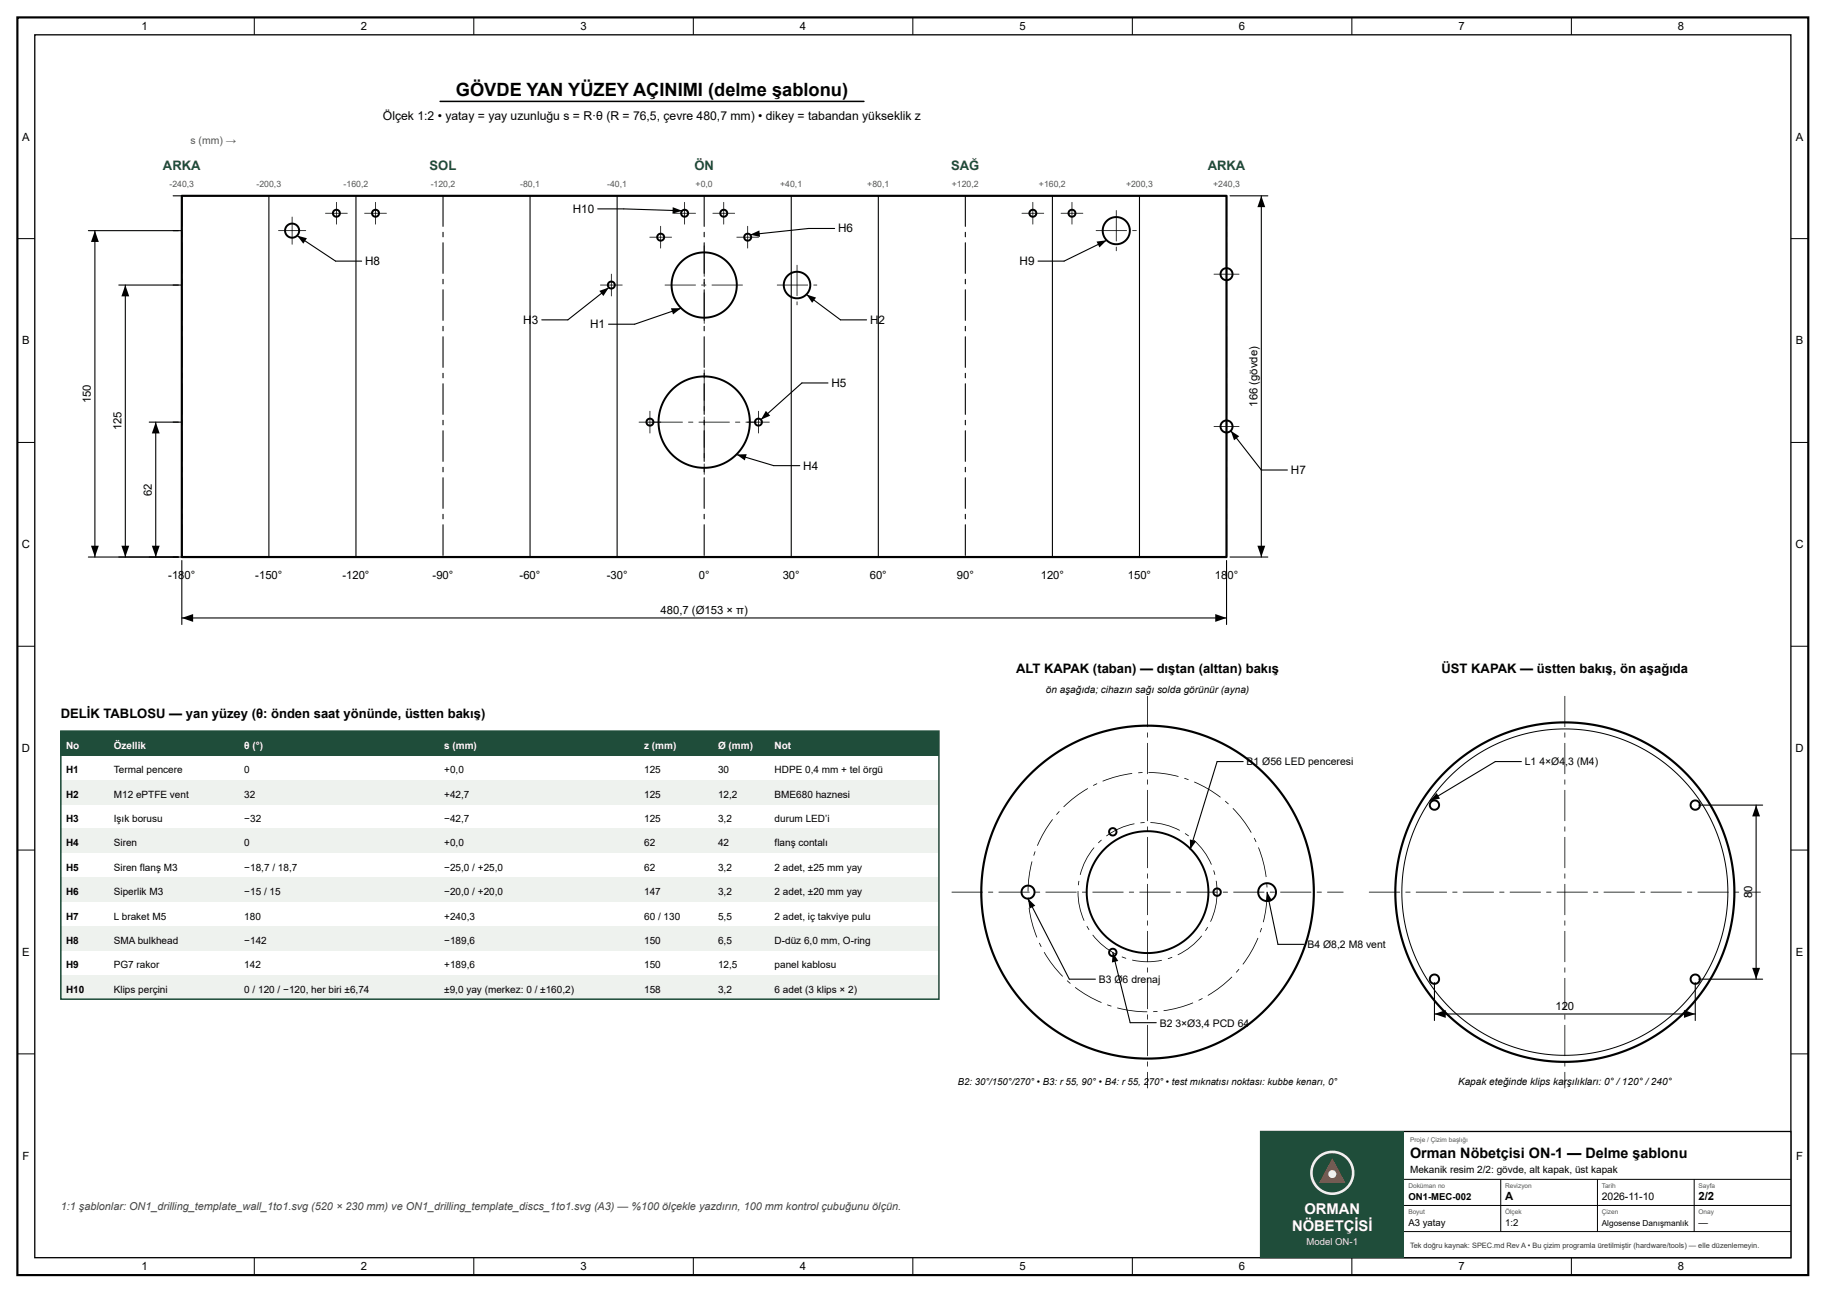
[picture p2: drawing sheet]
<svg xmlns="http://www.w3.org/2000/svg" width="420mm" height="297mm" viewBox="0 0 420 297" stroke-linecap="round" stroke-linejoin="round" font-family="sans-serif">
<path d="M4 4h411.9v289.1h-411.9z" fill="none" stroke="#000" stroke-width=".5"/>
<path d="M8 8h403.9v281.1h-403.9z" fill="none" stroke="#000" stroke-width=".3"/>
<g fill="none" stroke="#000" stroke-width=".23">
<path d="M58.5 4v4M109 4v4M159.5 4v4M209.9 4v4M260.4 4v4M310.9 4v4M361.4 4v4M4 54.9h4M411.9 54.9h4M4 101.7h4M411.9 101.7h4M4 148.6h4"/>
<path d="M411.9 148.6h4M4 195.4h4M411.9 195.4h4M4 242.3h4M411.9 242.3h4M58.5 289.1v4M109 289.1v4M159.5 289.1v4M209.9 289.1v4M260.4 289.1v4M310.9 289.1v4M361.4 289.1v4"/>
</g>
<path d="M289.9 260.1h122v29h-122z" fill="#fff"/>
<path d="M289.9 260.1h122v29h-122z" fill="none" stroke="#000" stroke-width=".3"/>
<path d="M289.9 260.1h33v29h-33z" fill="#1f4d3a"/>
<circle cx="306.4" cy="269.6" r="4.8" fill="none" stroke="#f4f1ea" stroke-width=".6" stroke-linecap="butt"/>
<path d="M306.4 266.3l3 5.6h-6z" fill="#e4572e"/>
<circle cx="306.4" cy="269.9" r=".9" fill="#f4f1ea"/>
<path d="M322.9 271.1h89M322.9 277.1h89M345.2 271.1v12M367.4 271.1v12M389.7 271.1v12M322.9 283.1h89" fill="none" stroke="#000" stroke-width=".23"/>
<path d="M41.8 45h240.3v83.1h-240.3z" fill="none" stroke="#000" stroke-width=".5"/>
<g fill="#000">
<path d="M21.8 53l.9 2.6h-1.8zM64 53h6.4l-6.3 .1zM67.1 49.8l.2 .1-.1 6.3zM68.3 54.2l2.3 .6-.8 1.2zM74.8 49h5.2l-5.1 .1zM77.3 46.5h.2l-.1 5.1zM83.8 49h5.2l-5.1 .1zM86.3 46.5h.2l-.1 5.1zM149.4 54.5h5.1l-5 .1zM151.9 52h.1v5.1zM154.9 49h5.1l-5 .1zM154.7 47.6l2.2 .9-2.2 .6z"/>
<path d="M157.4 46.5h.2l-.1 5.1zM163.9 49h5.1l-5 .1zM166.4 46.5h.1v5.1zM169.4 54.5h5.2l-5.1 .1zM171.9 52h.2l-.1 5.1zM172.5 54l2.1-1 .2 1.5zM235 49h5.1l-5 .1zM237.5 46.5h.1l-.1 5.1zM244 49h5.1l-5.1 .1zM246.5 46.5h.1l-.1 5.1zM252.2 55.5l2.3-.3-1.6 1.7zM290.1 45l.9 2.6h-1.8z"/>
<path d="M28.8 65.5l.9 2.6h-1.8zM138 65.5h5.2l-5.1 .1zM137.8 66.9l2.2-.8-1.2 1.9zM140.5 63h.2l-.1 5.1zM154.3 70.9h2.3l-1.8 1.4zM185.5 67.7l2.2 .7-.9 1.2zM279.2 63h5.9l-5.9 .1zM282 60.1h.2l-.1 5.9zM35.8 97l.9 2.6h-1.8zM146.9 97h5.2l-5.1 .1zM149.4 94.5h.2l-.1 5.1zM171.9 97h5.1l-5.1 .1z"/>
<path d="M174.4 94.5h.1l-.1 5.1zM176.1 94.5l1 1.1-2.1 .9zM279.2 98h5.9l-5.9 .1zM282 95.1l.2 .1-.1 5.8zM283.1 99l1.9 1.3-1.2 .9zM169.4 104.5l2.3-.1-.4 1.4zM20.9 125.5h1.8l-.9 2.6zM27.9 125.5h1.8l-.9 2.6zM34.9 125.5h1.8l-.9 2.6zM289.2 125.5h1.8l-.9 2.6zM41.8 142.1l2.6-.9v1.8zM279.5 141.2l2.6 .9-2.6 .9z"/>
<path d="M41.7 44.9l.2 .1v7l-.1 .1-.1-.1zM41.7 53.3l.2 .1-.1 1.1-.1-.1zM41.7 55.7l.2 .1v7l-.1 .2-.1-.2zM41.7 64.1l.2 .1-.1 1.2-.1-.2zM41.7 66.5l.2 .1v7l-.1 .2-.1-.2zM41.7 74.9l.2 .1-.1 1.2-.1-.2zM41.7 77.3l.2 .1v7l-.1 .2-.1-.2zM41.7 85.7l.2 .1-.1 1.2-.1-.2zM41.7 88.1l.2 .1v7l-.1 .2-.1-.2zM41.7 96.6h.2l-.1 1.2-.1-.2zM41.7 99h.2v7l-.1 .2-.1-.2zM41.7 107.4h.2l-.1 1.2-.1-.2zM41.7 109.8h.2v7.1l-.1 .1-.1-.1zM41.7 118.2l.2 .1-.1 1.1-.1-.1zM41.7 120.6l.2 .1v7l-.1 .1-.1-.1z"/>
<path d="M101.8 44.9l.2 .1v7l-.1 .1-.1-.1zM101.8 53.3l.2 .1-.1 1.1-.1-.1zM101.8 55.7l.2 .1v7l-.1 .2-.1-.2zM101.8 64.1l.2 .1-.1 1.2-.1-.2zM101.8 66.5l.2 .1v7l-.1 .2-.1-.2zM101.8 74.9l.2 .1-.1 1.2-.1-.2zM101.8 77.3l.2 .1v7l-.1 .2-.1-.2zM101.8 85.7l.2 .1-.1 1.2-.1-.2zM101.8 88.1l.2 .1v7l-.1 .2-.1-.2zM101.8 96.6h.2l-.1 1.2-.1-.2zM101.8 99h.2v7l-.1 .2-.1-.2zM101.8 107.4h.2l-.1 1.2-.1-.2zM101.8 109.8h.2v7.1l-.1 .1-.1-.1zM101.8 118.2l.2 .1-.1 1.1-.1-.1zM101.8 120.6l.2 .1v7l-.1 .1-.1-.1z"/>
<path d="M161.9 56.5h.1v7.1zM161.9 64.9h.1v1.1zM161.9 67.3h.1v7.1z"/>
<path d="M161.9 44.9l.2 .1v7l-.1 .1-.2-.1zM161.9 53.3l.2 .1-.1 1.1-.2-.1zM161.9 55.7l.2 .1v7l-.1 .2-.2-.2zM161.9 64.1l.2 .1-.1 1.2-.2-.2zM161.9 66.5l.2 .1v7l-.1 .2-.2-.2zM161.9 74.9l.2 .1-.1 1.2-.2-.2zM161.9 77.3l.2 .1v7l-.1 .2-.2-.2zM161.9 85.7l.2 .1-.1 1.2-.2-.2zM161.9 88.1l.2 .1v7l-.1 .2-.2-.2zM161.9 96.6h.2l-.1 1.2-.2-.2zM161.9 99h.2v7l-.1 .2-.2-.2zM161.9 107.4h.2l-.1 1.2-.2-.2zM161.9 109.8h.2v7.1l-.1 .1-.2-.1zM161.9 118.2l.2 .1-.1 1.1-.2-.1zM161.9 120.6l.2 .1v7l-.1 .1-.2-.1z"/>
<path d="M221.9 44.9l.2 .1v7l-.1 .1-.1-.1zM221.9 53.3l.2 .1-.1 1.1-.1-.1zM221.9 55.7l.2 .1v7l-.1 .2-.1-.2zM221.9 64.1l.2 .1-.1 1.2-.1-.2zM221.9 66.5l.2 .1v7l-.1 .2-.1-.2zM221.9 74.9l.2 .1-.1 1.2-.1-.2zM221.9 77.3l.2 .1v7l-.1 .2-.1-.2zM221.9 85.7l.2 .1-.1 1.2-.1-.2zM221.9 88.1l.2 .1v7l-.1 .2-.1-.2zM221.9 96.6h.2l-.1 1.2-.1-.2zM221.9 99h.2v7l-.1 .2-.1-.2zM221.9 107.4h.2l-.1 1.2-.1-.2zM221.9 109.8h.2v7.1l-.1 .1-.1-.1zM221.9 118.2l.2 .1-.1 1.1-.1-.1zM221.9 120.6l.2 .1v7l-.1 .1-.1-.1z"/>
<path d="M252 53h7.2l-7.1 .1zM260.4 53h1l-.9 .1z"/>
<path d="M256.7 48.3l.1 .1-.1 7.1zM256.7 56.7l.1 .1-.1 .9z"/>
<path d="M282 44.9l.2 .1v7l-.1 .1-.1-.1zM282 53.3l.2 .1-.1 1.1-.1-.1zM282 55.7l.2 .1v7l-.1 .2-.1-.2zM282 64.1l.2 .1-.1 1.2-.1-.2zM282 66.5l.2 .1v7l-.1 .2-.1-.2zM282 74.9l.2 .1-.1 1.2-.1-.2zM282 77.3l.2 .1v7l-.1 .2-.1-.2zM282 85.7l.2 .1-.1 1.2-.1-.2zM282 88.1l.2 .1v7l-.1 .2-.1-.2zM282 96.6h.2l-.1 1.2-.1-.2zM282 99h.2v7l-.1 .2-.1-.2zM282 107.4h.2l-.1 1.2-.1-.2zM282 109.8h.2v7.1l-.1 .1-.1-.1zM282 118.2l.2 .1-.1 1.1-.1-.1zM282 120.6l.2 .1v7l-.1 .1-.1-.1z"/>
<path d="M152.9 65.5h7.1l-7 .1zM161.3 65.5h1.1l-1 .1zM163.7 65.5h7.1l-7 .1z"/>
<path d="M178.7 65.5h7.2l-7.1 .1zM187.1 65.5h.9l-.8 .1z"/>
<path d="M183.2 60.9l.2 .1-.1 7.1zM183.2 69.3l.2 .1-.1 .8z"/>
<path d="M149.9 97h7.2l-7.1 .1zM158.3 97h1.1l-1 .1zM160.7 97h7.1l-7 .1zM169.1 97h1.1l-1 .1zM171.5 97h2.5l-2.4 .1z"/>
<path d="M161.9 85h.1v7.1zM161.9 93.4h.1v1.1zM161.9 95.8h.1v7.1zM161.9 104.2h.1v1.1zM161.9 106.6h.1v2.5z"/>
</g>
<g fill="none" stroke="#000" stroke-width=".25">
<path d="M20.3 53h21.5M21.8 53v75.1M39.8 45h2M61.8 45v83.1M68.3 54.2l8.9 5.8h6M81.9 45v83.1M121.9 45v83.1M137.5 48h6l13.4 .5M141.9 45v83.1M182 45v83.1M192 52.5h-6l-13.5 1.5M202 45v83.1"/>
<path d="M242 45v83.1M254.5 55.2l-9.8 4.8h-6M262.1 45v83.1M282.9 45h8.7M290.1 45v83.1M27.3 65.5h14.5M28.8 65.5v62.6M140 66.1l-9.4 7.4h-6M156.6 70.9l-10.6 3.6h-6M185.5 67.7l7.8 5.8h6M34.3 97h7.5M35.8 97v31.1"/>
<path d="M190.4 88h-6l-9.4 8.5M283.1 99l7 9h6M169.4 104.5l8.6 2.5h6M20.3 128.1h21.5M41.8 128.9v14.7M282.1 128.9v14.7M282.9 128.1h8.7M41.8 142.1h240.3"/>
</g>
<g fill="none" stroke="#000" stroke-width=".45">
<circle cx="67.2" cy="53" r="1.62"/>
<circle cx="77.4" cy="49" r=".8"/>
<circle cx="86.4" cy="49" r=".8"/>
<circle cx="152" cy="54.5" r=".8"/>
<circle cx="157.5" cy="49" r=".8"/>
<circle cx="166.5" cy="49" r=".8"/>
<circle cx="172" cy="54.5" r=".8"/>
<circle cx="237.5" cy="49" r=".8"/>
<circle cx="246.5" cy="49" r=".8"/>
<circle cx="256.7" cy="53" r="3.1"/>
<circle cx="140.6" cy="65.5" r=".8"/>
<circle cx="162" cy="65.5" r="7.5"/>
<circle cx="183.3" cy="65.5" r="3.1"/>
<circle cx="282.1" cy="63" r="1.38"/>
<circle cx="149.5" cy="97" r=".8"/>
<circle cx="162" cy="97" r="10.5"/>
<circle cx="174.4" cy="97" r=".8"/>
<circle cx="282.1" cy="98" r="1.38"/>
</g>
<path d="M101.2 23.3h97.5" fill="none" stroke="#000" stroke-width=".35"/>
<path d="M14 168.1h201.9v5.6h-201.9z" fill="#1f4d3a"/>
<g fill="#eef2ee">
<path d="M14 179.3h201.9v5.6h-201.9z"/>
<path d="M14 190.5h201.9v5.6h-201.9z"/>
<path d="M14 201.7h201.9v5.6h-201.9z"/>
<path d="M14 212.9h201.9v5.6h-201.9z"/>
<path d="M14 224.1h201.9v5.6h-201.9z"/>
</g>
<path d="M14 168.1h201.9v61.6h-201.9z" fill="none" stroke="#1f4d3a" stroke-width=".35"/>
<g fill="none" stroke="#000" stroke-width=".5">
<circle cx="263.9" cy="205.1" r="38.3"/>
<circle cx="359.9" cy="205.1" r="39"/>
</g>
<g fill="#000">
<path d="M273.7 193l1.4 .4-1.4 1.9zM330.4 182.3l.8 1.3-2.3 .5zM403.9 185.1l.9 2.6h-1.8zM236.4 206.6l1.7 1.6-1.3 .7zM255.9 219l1.3 1.9-1.5 .4zM291.4 205.1l1.2 2-1.5 .3zM329.9 233.1l2.6-.9v1.8zM387.3 232.2l2.6 .9-2.6 .9zM403 222.5h1.8l-.9 2.6z"/>
<path d="M263.9 160l.1 .1-.1 7.1zM263.9 168.4l.1 .1-.1 1.1zM263.9 170.8l.1 .1-.1 7.1zM263.9 179.2l.1 .1-.1 1.1zM263.9 181.6l.1 .1-.1 7.1zM263.9 190l.1 .1-.1 1.1zM263.9 192.4l.1 .1-.1 7.1zM263.9 200.8l.1 .1-.1 1.1zM263.9 203.2l.1 .1-.1 7.1zM263.9 211.6l.1 .1-.1 1.1zM263.9 214l.1 .1-.1 7.1zM263.9 222.4l.1 .1-.1 1.1zM263.9 224.8l.1 .1-.1 7.1zM263.9 233.2l.1 .1-.1 1.1zM263.9 235.6l.1 .1-.1 7.1zM263.9 244l.1 .1-.1 1.1zM263.9 246.4l.1 .1-.1 3.7z"/>
<path d="M359.8 160l.2 .1-.1 7.1zM359.8 168.4l.2 .1-.1 1.1zM359.8 170.8l.2 .1-.1 7.1zM359.8 179.2l.2 .1-.1 1.1zM359.8 181.6l.2 .1-.1 7.1zM359.8 190l.2 .1-.1 1.1zM359.8 192.4l.2 .1-.1 7.1zM359.8 200.8l.2 .1-.1 1.1zM359.8 203.2l.2 .1-.1 7.1zM359.8 211.6l.2 .1-.1 1.1zM359.8 214l.2 .1-.1 7.1zM359.8 222.4l.2 .1-.1 1.1zM359.8 224.8l.2 .1-.1 7.1zM359.8 233.2l.2 .1-.1 1.1zM359.8 235.6l.2 .1-.1 7.1zM359.8 244l.2 .1-.1 1.1zM359.8 246.4l.2 .1-.1 3.7z"/>
<path d="M218.9 205l7.1 .1-7.1 .1zM227.3 205l1.1 .1-1.1 .1zM229.7 205l7.1 .1-7.1 .1zM238.1 205l1.1 .1-1.1 .1zM240.5 205l7.1 .1-7.1 .1zM248.9 205l1.1 .1-1.1 .1zM251.3 205l7.1 .1-7.1 .1zM259.7 205l1.1 .1-1.1 .1zM262.1 205l7.1 .1-7.1 .1zM270.5 205l1.1 .1-1.1 .1zM272.9 205l7.1 .1-7.1 .1zM281.3 205l1.1 .1-1.1 .1zM283.7 205l7.1 .1-7.1 .1zM292.1 205l1.1 .1-1.1 .1zM294.5 205l7.1 .1-7.1 .1zM302.9 205l1.1 .1-1.1 .1zM305.3 205l3.7 .1-3.7 .1z"/>
<path d="M277.7 213.1l.1 .1-.5 .8-.1-.1zM270.8 219.4a15.7 15.7 0 0 0 5.5-4.3l.2 .1a15.9 15.9 0 0 1-5.6 4.4zM268.6 220.3l1-.3v.1l-1 .4zM260.4 220.6l2.9 .4h1.7l2.2-.3v.1l-2.2 .3-1.7 .1-2.3-.3-.6-.1zM258 219.9l1 .3v.2l-1-.4zM251.2 215l.2-.1a15.7 15.7 0 0 0 5.4 4.4l-.1 .2a15.9 15.9 0 0 1-5.5-4.5zM249.9 212.9h.2l.5 .8-.2 .1zM247.8 204.8h.2a15.8 15.8 0 0 0 1.4 6.8l-.1 .1a16 16 0 0 1-1.5-6.9zM248.1 202.5h.1l-.1 1h-.2zM251.6 194.8l.1 .1a15.7 15.7 0 0 0-3.2 6.2h-.2a15.9 15.9 0 0 1 3.3-6.3zM252.5 193.7l.8-.7 .1 .2-.7 .7zM254.4 192.1a15.9 15.9 0 0 1 6.5-2.8v.2a15.7 15.7 0 0 0-6.4 2.8zM262.3 189.1l1-.1v.2l-1 .1zM264.6 189a15.9 15.9 0 0 1 6.8 1.8l-.1 .2a15.7 15.7 0 0 0-6.7-1.8zM272.6 191.5l.8 .6-.1 .2-.8-.6zM274.6 193a15.9 15.9 0 0 1 4.1 5.7l-.2 .1a15.7 15.7 0 0 0-4.1-5.7zM279 200.1h.2l.3 1h-.2zM279.6 202.5h.2a16.1 16.1 0 0 1-1.3 9.4l-.2-.1a15.9 15.9 0 0 0 1.3-9.3z"/>
<path d="M290.1 213.3l.1 .1-.3 .9h-.1zM289.2 215.6l.2 .1a27.5 27.5 0 0 1-3.5 6l-.1-.1a27.3 27.3 0 0 0 3.4-6zM284.9 222.7l.1 .1-.6 .8-.1-.1zM277.8 228.8a27.3 27.3 0 0 0 5.5-4.3l.1 .1a27.5 27.5 0 0 1-5.6 4.3zM275.6 229.9l.9-.5 .1 .2-.9 .4zM267.6 232.3a27.3 27.3 0 0 0 6.8-1.9v.2a27.5 27.5 0 0 1-6.8 1.8zM265.2 232.5l1-.1v.2l-1 .1zM257 231.6a27.3 27.3 0 0 0 6.9 .9v.2a27.5 27.5 0 0 1-7-.9zM254.7 230.9l.9 .3v.2l-1-.3zM247.3 226.9a27.3 27.3 0 0 0 6.1 3.5l-.1 .2a27.5 27.5 0 0 1-6.1-3.6zM245.5 225.4l.7 .6-.1 .2-.7-.7zM240.1 218.9h.1a27.3 27.3 0 0 0 4.3 5.5l-.1 .1a27.5 27.5 0 0 1-4.3-5.6zM239 216.8l.1-.1 .5 .9-.2 .1zM236.6 208.7h.2a27.3 27.3 0 0 0 1.8 6.8h-.2a27.5 27.5 0 0 1-1.8-6.8zM236.4 206.3h.2v1h-.2zM237.3 198l.1 .1a27.3 27.3 0 0 0-.9 6.8h-.1a27.5 27.5 0 0 1 .9-6.9zM238 195.7l.2 .1-.4 .9h-.1zM242 188.3l.2 .1a27.3 27.3 0 0 0-3.5 6.1l-.2-.1a27.5 27.5 0 0 1 3.5-6.1zM243.6 186.5l.1 .1-.6 .7-.2-.1zM244.6 185.4a27.5 27.5 0 0 1 5.6-4.2v.1a27.3 27.3 0 0 0-5.5 4.3zM251.4 180.5l.9-.4 .1 .1-.9 .5zM253.6 179.5a27.5 27.5 0 0 1 6.8-1.8v.2a27.3 27.3 0 0 0-6.8 1.8zM261.8 177.6l1-.1v.2h-1zM264.1 177.5a27.5 27.5 0 0 1 7 .9l-.1 .2a27.3 27.3 0 0 0-6.9-.9zM272.4 178.8l1 .4-.1 .1-.9-.3zM274.7 179.7a27.5 27.5 0 0 1 6.1 3.5l-.2 .2a27.3 27.3 0 0 0-6-3.6zM281.9 184.1l.7 .7-.1 .1-.8-.7zM283.5 185.9l.1-.1a27.5 27.5 0 0 1 4.3 5.6l-.2 .1a27.3 27.3 0 0 0-4.2-5.6zM288.4 192.7l.1-.1 .5 .9-.2 .1zM289.4 194.9l.1-.1a27.5 27.5 0 0 1 1.8 6.8h-.2a27.3 27.3 0 0 0-1.7-6.7zM291.3 203h.1l.1 1h-.2zM291.3 205.1h.2a27.5 27.5 0 0 1-.9 6.9h-.1a27.3 27.3 0 0 0 .8-6.9z"/>
<path d="M314.9 205l7.1 .1-7.1 .1zM323.3 205l1.1 .1-1.1 .1zM325.7 205l7.1 .1-7.1 .1zM334.1 205l1.1 .1-1.1 .1zM336.5 205l7.1 .1-7.1 .1zM344.8 205l1.2 .1-1.1 .1zM347.2 205l7.2 .1-7.1 .1zM355.6 205l1.2 .1-1.1 .1zM358 205l7.2 .1-7.1 .1zM366.4 205l1.2 .1-1.1 .1zM368.8 205l7.2 .1-7.1 .1zM377.2 205l1.2 .1-1.1 .1zM379.6 205l7.2 .1-7.1 .1zM388 205l1.2 .1-1.1 .1zM390.4 205l7.2 .1-7.1 .1zM398.8 205l1.2 .1-1.1 .1zM401.2 205l3.8 .1-3.7 .1z"/>
</g>
<g fill="none" stroke="#000" stroke-width=".45">
<circle cx="255.9" cy="191.2" r=".85"/>
<circle cx="329.9" cy="185.1" r="1.07"/>
<circle cx="389.9" cy="185.1" r="1.07"/>
<circle cx="236.4" cy="205.1" r="1.5"/>
<circle cx="255.9" cy="219" r=".85"/>
<circle cx="263.9" cy="205.1" r="14"/>
<circle cx="279.9" cy="205.1" r=".85"/>
<circle cx="291.4" cy="205.1" r="2.05"/>
<circle cx="329.9" cy="225.1" r="1.07"/>
<circle cx="389.9" cy="225.1" r="1.07"/>
</g>
<path d="M285.9 175.1h-6l-6.2 20.2M349.9 175.1h-6l-15 9M390.7 185.1h14.7M403.9 185.1v40M236.4 206.6l9.5 18.5h6M255.9 219l4 16.1h6M291.4 205.1l2.5 12h6M329.9 225.9v8.7M329.9 233.1h60M389.9 225.9v8.7M390.7 225.1h14.7" fill="none" stroke="#000" stroke-width=".25"/>
<circle cx="359.9" cy="205.1" r="37.5" fill="none" stroke="#000" stroke-width=".23"/>
<text font-size="4.2" x="104.9" y="22">GÖVDE YAN YÜZEY AÇINIMI (delme şablonu)</text>
<g font-size="3.4" fill="#fff">
<text x="300" y="279.1">ORMAN</text>
<text x="297.2" y="282.9">NÖBETÇİSİ</text>
</g>
<text font-size="3.3" x="324.3" y="266.3">Orman Nöbetçisi ON-1 — Delme şablonu</text>
<g font-size="3" fill="#1f4d3a">
<text x="37.5" y="39">ARKA</text>
<text x="98.8" y="39">SOL</text>
<text x="159.7" y="39">ÖN</text>
<text x="218.8" y="39">SAĞ</text>
<text x="277.8" y="39">ARKA</text>
</g>
<g font-size="3">
<text x="233.7" y="154.8">ALT KAPAK (taban) — dıştan (alttan) bakış</text>
<text x="331.5" y="154.8">ÜST KAPAK — üstten bakış, ön aşağıda</text>
<text x="14" y="165.1">DELİK TABLOSU — yan yüzey (θ: önden saat yönünde, üstten bakış)</text>
</g>
<text font-size="2.8" x="88.1" y="27.5">Ölçek 1:2 • yatay = yay uzunluğu s = R·θ (R = 76,5, çevre 480,7 mm) • dikey = tabandan yükseklik z</text>
<g font-size="2.7">
<text x="131.7" y="48.9">H10</text>
<text x="192.8" y="53.4">H6</text>
<text x="84" y="60.9">H8</text>
<text x="234.5" y="60.9">H9</text>
<text x="120.4" y="74.4">H</text>
<text x="122.3" y="74.4">3</text>
<text x="135.7" y="75.4">H1</text>
<text x="200.1" y="74.4">H</text>
<text x="202.1" y="74.4">2</text>
<text x="191.2" y="88.9">H5</text>
<text x="184.7" y="107.9">H4</text>
<text x="296.9" y="108.9">H7</text>
</g>
<g font-size="2.6">
<text x="32.5" y="6.9">1</text>
<text x="83" y="6.9">2</text>
<text x="133.5" y="6.9">3</text>
<text x="184" y="6.9">4</text>
<text x="234.5" y="6.9">5</text>
<text x="285" y="6.9">6</text>
<text x="335.4" y="6.9">7</text>
<text x="385.9" y="6.9">8</text>
<text x="5.1" y="32.3">A</text>
<text x="413" y="32.3">A</text>
<text x="5.1" y="79.2">B</text>
<text x="413" y="79.2">B</text>
<text x="20.9" y="92.7" transform="rotate(-90 20.9 92.7)">150</text>
<text x="289.2" y="93.5" transform="rotate(-90 289.2 93.5)">166 (gövde)</text>
<text x="27.9" y="99" transform="rotate(-90 27.9 99)">125</text>
<text x="34.9" y="114" transform="rotate(-90 34.9 114)">62</text>
<text x="5.1" y="126">C</text>
<text x="413" y="126">C</text>
<text x="38.7" y="133.1">-18</text>
<text x="42.5" y="133.1">0°</text>
<text x="58.7" y="133.1">-150°</text>
<text x="78.7" y="133.1">-120°</text>
<text x="99.5" y="133.1">-90°</text>
<text x="119.5" y="133.1">-60°</text>
<text x="139.5" y="133.1">-30°</text>
<text x="160.7" y="133.1">0°</text>
<text x="180" y="133.1">30°</text>
<text x="200" y="133.1">60°</text>
<text x="220.1" y="133.1">90°</text>
<text x="239.4" y="133.1">120°</text>
<text x="259.4" y="133.1">150°</text>
<text x="279.4" y="133.1">18</text>
<text x="282.3" y="133.1">0°</text>
<text x="151.9" y="141.2">480,7 (Ø153 × π)</text>
<text x="5.1" y="172.9">D</text>
<text x="413" y="172.9">D</text>
<text x="403" y="206.5" transform="rotate(-90 403 206.5)">8</text>
<text x="403" y="205.1" transform="rotate(-90 403 205.1)">0</text>
<text x="5.1" y="219.7">E</text>
<text x="413" y="219.7">E</text>
<text x="357.7" y="232.2">120</text>
<text x="5.2" y="266.6">F</text>
<text x="413.1" y="266.6">F</text>
<text x="346.2" y="275.9">A</text>
<text x="390.6" y="275.9">2/2</text>
<text x="32.5" y="292">1</text>
<text x="83" y="292">2</text>
<text x="133.5" y="292">3</text>
<text x="184" y="292">4</text>
<text x="234.5" y="292">5</text>
<text x="285" y="292">6</text>
<text x="335.4" y="292">7</text>
<text x="385.9" y="292">8</text>
</g>
<text font-size="2.5" fill="#444" x="14" y="278.1">1:1 şablonlar: ON1_drilling_template_wall_1to1.svg (520 × 230 mm) ve ON1_drilling_template_discs_1to1.svg (A3) — %100 ölçekle yazdırın, 100 mm kontrol çubuğunu ölçün.</text>
<text font-size="2.4" fill="#555" x="43.8" y="33">s (mm) →</text>
<g font-size="2.4">
<text x="286.7" y="176">B1 Ø56 LED penceresi</text>
<text x="350.7" y="176">L1</text>
<text x="354" y="176">4×Ø4</text>
<text x="360" y="176">,</text>
<text x="360.6" y="176">3 (M4)</text>
<text x="300.7" y="218">B4 Ø8,2 M8 vent</text>
<text x="252.7" y="226">B3 Ø6 drenaj</text>
<text x="266.7" y="236">B2</text>
<text x="270.3" y="236">3×Ø3,4 PCD 64</text>
<text x="368.4" y="275.9">2026-11-10</text>
</g>
<g font-size="2.3">
<text x="240.5" y="159.3">ön aşağıda; cihazın sağı solda görünür (ayna)</text>
<text x="15.2" y="177.8">H1</text>
<text x="26.2" y="177.8">Termal pencere</text>
<text x="56.2" y="177.8">0</text>
<text x="102.2" y="177.8">+0,0</text>
<text x="148.2" y="177.8">125</text>
<text x="165.2" y="177.8">30</text>
<text x="178.2" y="177.8">HDPE 0,4 mm + tel örgü</text>
<text x="15.2" y="183.4">H2</text>
<text x="26.2" y="183.4">M12 ePTFE vent</text>
<text x="56.2" y="183.4">32</text>
<text x="102.2" y="183.4">+42,7</text>
<text x="148.2" y="183.4">125</text>
<text x="165.2" y="183.4">12,2</text>
<text x="178.2" y="183.4">BME680 haznesi</text>
<text x="15.2" y="189">H3</text>
<text x="26.2" y="189">Işık borusu</text>
<text x="56.2" y="189">−32</text>
<text x="102.2" y="189">−42,7</text>
<text x="148.2" y="189">125</text>
<text x="165.2" y="189">3,2</text>
<text x="178.2" y="189">durum LED’i</text>
<text x="15.2" y="194.6">H4</text>
<text x="26.2" y="194.6">Siren</text>
<text x="56.2" y="194.6">0</text>
<text x="102.2" y="194.6">+0,0</text>
<text x="148.2" y="194.6">62</text>
<text x="165.2" y="194.6">42</text>
<text x="178.2" y="194.6">flanş contalı</text>
<text x="15.2" y="200.2">H5</text>
<text x="26.2" y="200.2">Siren flanş M3</text>
<text x="56.2" y="200.2">−18,7 / 18,7</text>
<text x="102.2" y="200.2">−25,0 / +25,0</text>
<text x="148.2" y="200.2">62</text>
<text x="165.2" y="200.2">3,2</text>
<text x="178.2" y="200.2">2 adet, ±25 mm yay</text>
<text x="15.2" y="205.8">H6</text>
<text x="26.2" y="205.8">Siperlik M3</text>
<text x="56.2" y="205.8">−15 / 15</text>
<text x="102.2" y="205.8">−20,0 / +20,0</text>
<text x="148.2" y="205.8">147</text>
<text x="165.2" y="205.8">3,2</text>
<text x="178.2" y="205.8">2 adet, ±20 mm yay</text>
<text x="15.2" y="211.4">H7</text>
<text x="26.2" y="211.4">L braket M5</text>
<text x="56.2" y="211.4">180</text>
<text x="102.2" y="211.4">+240,3</text>
<text x="148.2" y="211.4">60 / 130</text>
<text x="165.2" y="211.4">5,5</text>
<text x="178.2" y="211.4">2 adet, iç takviye pulu</text>
<text x="15.2" y="217">H8</text>
<text x="26.2" y="217">SMA bulkhead</text>
<text x="56.2" y="217">−142</text>
<text x="102.2" y="217">−189,6</text>
<text x="148.2" y="217">150</text>
<text x="165.2" y="217">6,5</text>
<text x="178.2" y="217">D-düz 6,0 mm, O-ring</text>
<text x="15.2" y="222.6">H9</text>
<text x="26.2" y="222.6">PG7 rakor</text>
<text x="56.2" y="222.6">142</text>
<text x="102.2" y="222.6">+189,6</text>
<text x="148.2" y="222.6">150</text>
<text x="165.2" y="222.6">12,5</text>
<text x="178.2" y="222.6">panel kablosu</text>
<text x="15.2" y="228.2">H10</text>
<text x="26.2" y="228.2">Klips perçini</text>
<text x="56.2" y="228.2">0 / 120 / −120, her biri ±6,74</text>
<text x="102.2" y="228.2">±9,0 yay (merkez: 0 / ±160,2)</text>
<text x="148.2" y="228.2">158</text>
<text x="165.2" y="228.2">3,2</text>
<text x="178.2" y="228.2">6 adet (3 klips × 2)</text>
<text x="335.3" y="249.4">Kapak eteğinde klips kar</text>
<text x="360.4" y="249.4">şılıkları: 0° /120° /240°</text>
<text x="324.3" y="269.7">Mekanik resim 2/2: gövde, alt kapak, üst kapak</text>
</g>
<g font-size="2.3" fill="#fff">
<text x="15.2" y="172.2">No</text>
<text x="26.2" y="172.2">Özellik</text>
<text x="56.2" y="172.2">θ (°)</text>
<text x="102.2" y="172.2">s (mm)</text>
<text x="148.2" y="172.2">z (mm)</text>
<text x="165.2" y="172.2">Ø (mm)</text>
<text x="178.2" y="172.2">Not</text>
</g>
<g font-size="2.2">
<text x="220.3" y="249.4">B2: 30°/150°/270° • B3: r 55, 90° • B4: r 55, 2</text>
<text x="264.2" y="249.4">70° • test mıknatısı noktası: kubbe kenarı, 0°</text>
<text x="323.9" y="275.9">ON1-MEC-002</text>
<text x="323.9" y="281.9">A3 yatay</text>
<text x="346.2" y="281.9">1:2</text>
<text x="390.6" y="281.9">—</text>
</g>
<text font-size="2.2" fill="#f4f1ea" x="300.5" y="286.3">Model ON-1</text>
<g font-size="2" fill="#555">
<text x="39" y="43">-240,3</text>
<text x="59" y="43">-200,3</text>
<text x="79" y="43">-160,2</text>
<text x="99.1" y="43">-120,2</text>
<text x="119.6" y="43">-80,1</text>
<text x="139.7" y="43">-40,1</text>
<text x="160" y="43">+0,0</text>
<text x="179.5" y="43">+40,1</text>
<text x="199.5" y="43">+80,1</text>
<text x="218.9" y="43">+120,2</text>
<text x="239" y="43">+160,2</text>
<text x="259" y="43">+200,3</text>
<text x="279" y="43">+240,3</text>
</g>
<text font-size="1.9" x="368.4" y="281.9">Algosense Danışmanlık</text>
<text font-size="1.7" fill="#333" x="324.3" y="286.9">Tek doğru kaynak: SPEC.md Rev A • Bu çizim programla üretilmiştir (hardware/tools) — elle düzenlemeyin.</text>
<g font-size="1.5" fill="#555">
<text x="324.3" y="262.5">Proje / Çizim başlığı</text>
<text x="323.9" y="273.1">Doküman no</text>
<text x="346.2" y="273.1">Revizyon</text>
<text x="368.4" y="273.1">Tarih</text>
<text x="390.6" y="273.1">Sayfa</text>
<text x="323.9" y="279.1">Boyut</text>
<text x="346.2" y="279.1">Ölçek</text>
<text x="368.4" y="279.1">Çizen</text>
<text x="390.6" y="279.1">Onay</text>
</g>
</svg>
